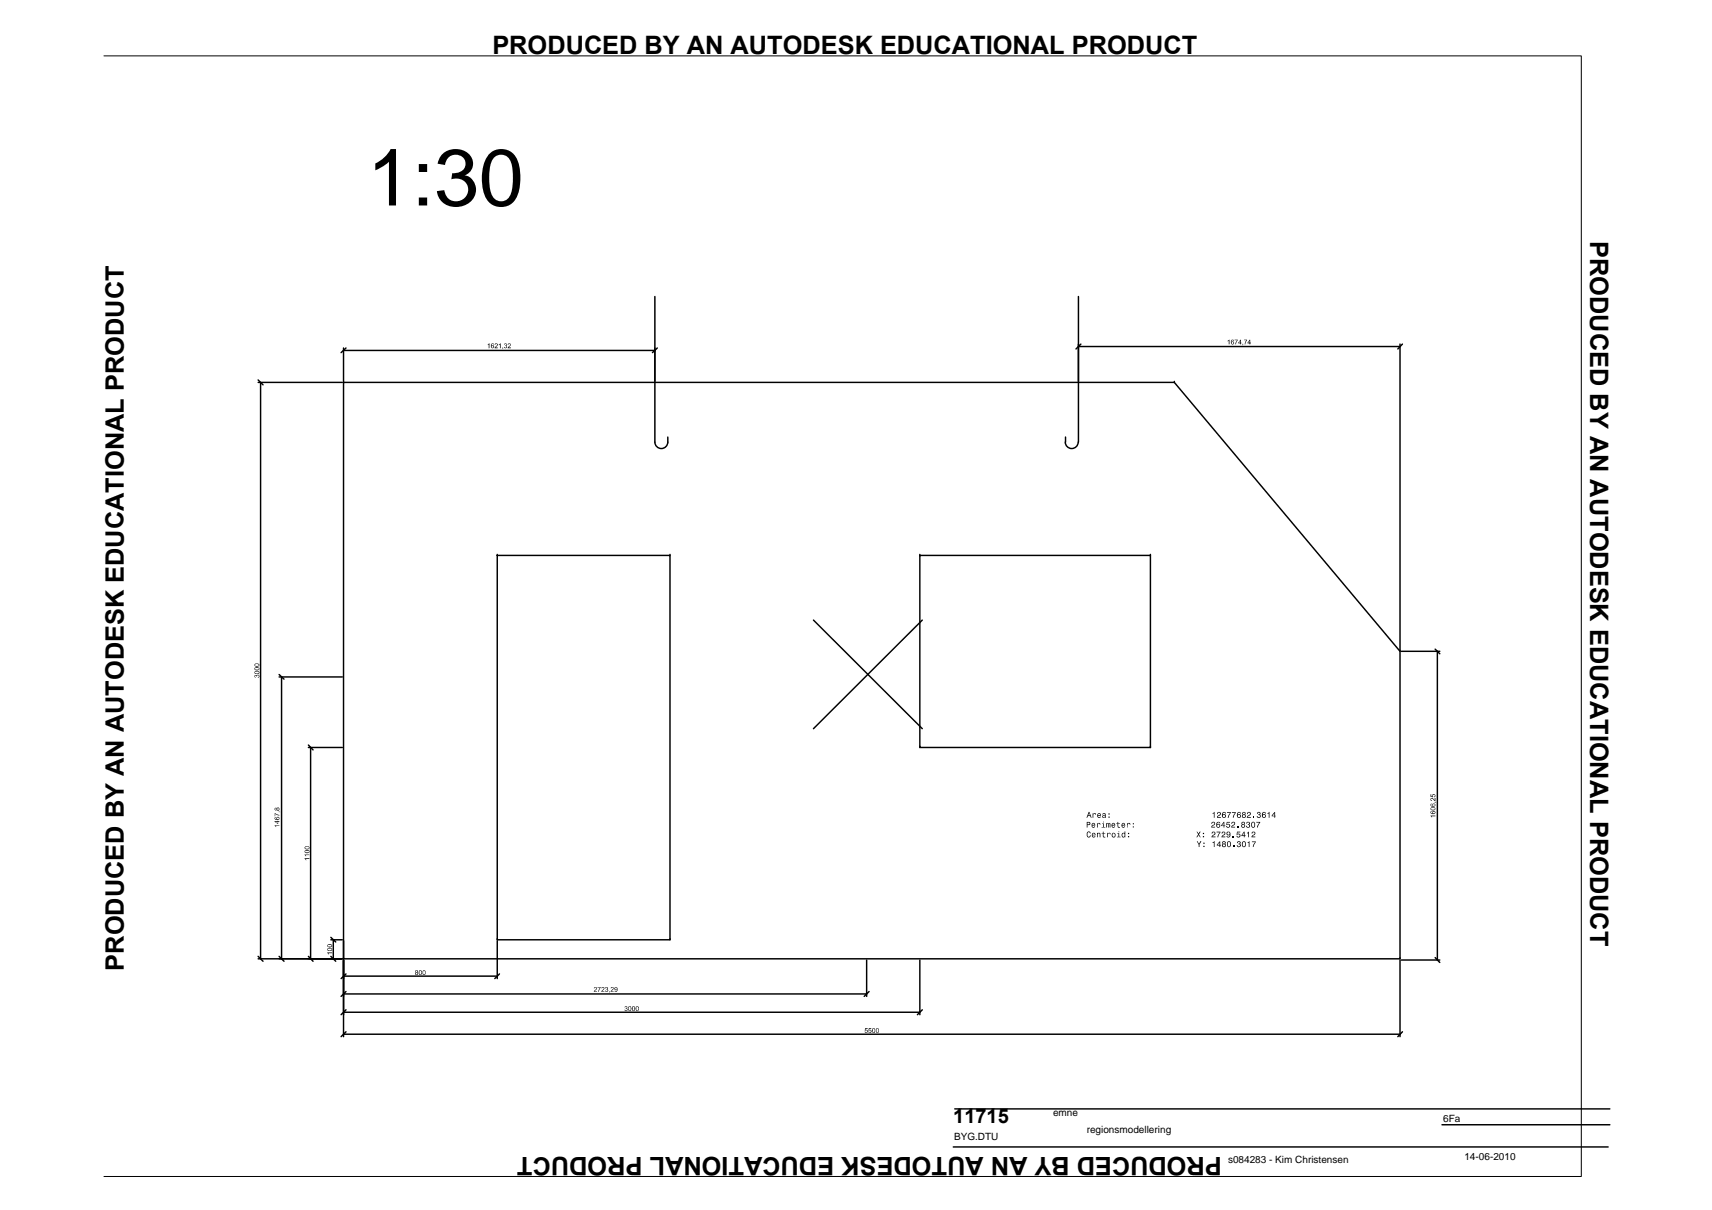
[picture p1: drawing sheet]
<svg xmlns="http://www.w3.org/2000/svg" width="297mm" height="210mm" viewBox="0 0 297 210" stroke-linecap="round" stroke-linejoin="round" font-family="sans-serif">
<!-- layer: Konturer -->
<g fill="none" stroke="#000" stroke-width=".25">
<path d="M113.6 51.4v25.3a1.12 1.12 0 0 0 1.1 1.1 1.12 1.12 0 0 0 1.2-1.1v-.9M187.1 51.4v25.3M59.6 66.3h144.2l39.1 46.7v53.3h-183.3zM59.6 66.3h.1M184.8 76.7a1.12 1.12 0 0 0 1.1 1.1 1.12 1.12 0 0 0 1.2-1.1M184.9 75.8v.9M203.8 66.3h.1M86.3 96.4h29.9v66.6h-29.9zM86.3 96.4h.1M116.2 96.4h.1M159.6 96.4h40v33.3h-40zM159.6 96.4h.1"/>
<path d="M199.6 96.4h.1M141.1 107.6l18.9 18.8M160 107.6l-18.9 18.8M242.9 113h.1M159.6 129.7h.1M199.6 129.7h.1M59.6 166.3h.1M86.3 163h.1M116.2 163h.1M242.9 166.3h.1"/>
</g>
<g fill="none" stroke="#000" stroke-width=".25">
<path d="M187.1 59.7v6.4M242.9 59.7v53.1M44.8 66.3h14.6M45.2 66.3v100M59.6 60.4v5.7M59.6 60.8h54M113.6 60.4v5.7M187.1 60.1h55.8M48.4 117.4h11M48.9 117.4v48.9M243.1 113h6.7M249.4 113v53.5"/>
<path d="M53.5 129.7h5.9M53.9 129.7v36.6M44.8 166.3h14.6M57.4 163h2M57.8 163v3.3M59.6 163.2v16.6M59.6 172.4h90.8M59.6 169.3h26.7M59.6 175.6h100M59.6 179.4h183.3M86.3 163.2v6.6M150.4 166.5v6.3"/>
<path d="M159.6 166.5v9.5M242.9 166.5v13.3M243.1 166.5h6.7"/>
</g>
<!-- layer: 0 -->
<g fill="none" stroke="#000" stroke-width=".25">
<path d="M187.5 59.7l-.8 .8M243.3 59.7l-.8 .8M44.8 65.9l.8 .9M60 60.4l-.8 .8M114 60.4l-.8 .8M48.4 117l.9 .8M249 112.6l.8 .8M53.5 129.2l.8 .9M44.8 165.9l.8 .9M48.4 165.9l.9 .9M53.5 165.9l.8 .9M57.4 165.9l.9 .9"/>
<path d="M57.4 162.6l.9 .8M60 172l-.8 .8M60 169l-.8 .8M60 175.2l-.8 .8M60 179l-.8 .8M86.7 169l-.8 .8M150.8 172l-.9 .8M160 175.2l-.8 .8M243.3 179l-.8 .8M249 166.1l.8 .9"/>
</g>
<g fill="#000">
<path d="M213 59.1l.3-.2v.8h-.1v-.6l-.2 .1zM214.2 58.9h.6l-.3 .8h-.2v-.1l.3-.6zM215.6 59.6h.1l-.1 .3zM215.9 58.9h.5l-.3 .8h-.2l.1-.2 .2-.5zM84.6 59.8l.3-.2v.8h-.1v-.7l-.1 .2zM85.9 59.6a.31 .31 0 0 1 .5 .2 .31 .31 0 0 1-.3 .4l-.2 .1h.5v.1h-.6l.2-.3a.2 .2 0 0 0 .2-.2 .2 .2 0 0 0-.2-.2l-.2 .1zM86.5 59.8l.4-.2v.8h-.2v-.7l-.1 .2zM87.2 60.3h.1l-.1 .3zM87.5 59.7v-.1a.23 .23 0 0 1 .3 0 .23 .23 0 0 1 0 .3l.1 .1a.25 .25 0 0 1-.1 .4 .25 .25 0 0 1-.3-.2 .18 .18 0 0 0 .3 .1 .18 .18 0 0 0 .1-.2 .18 .18 0 0 0-.3-.1l.1-.1a.14 .14 0 0 0 .1-.2 .14 .14 0 0 0-.2-.1 .14 .14 0 0 0-.1 .2zM88.1 59.7v-.1a.29 .29 0 0 1 .5 .1 .29 .29 0 0 1-.3 .5l-.1 .1h.4v.1h-.5l.2-.3a.2 .2 0 0 0 .2-.3 .2 .2 0 0 0-.3-.1v.1zM44.2 117.2l.4-.1a.26 .26 0 0 1 .4 .1 .26 .26 0 0 1-.3 .4v-.1a.18 .18 0 0 0 .2-.3 .18 .18 0 0 0-.2-.1 .18 .18 0 0 0-.1 .3l-.1-.1a.14 .14 0 0 0-.1-.1 .14 .14 0 0 0-.2 .1 .14 .14 0 0 0 .2 .2l-.1 .1-.1-.2zM248.2 137.8h.1v.3l.2 .1a.26 .26 0 0 1 .2-.4 .26 .26 0 0 1 .3 .2 .26 .26 0 0 1-.2 .3v-.1a.21 .21 0 0 0 .1-.3 .21 .21 0 0 0-.3 0 .21 .21 0 0 0 .1 .3h-.5z"/>
<path d="M248.2 138.5l.3-.1 .4 .4v-.4h.1v.6l-.3-.2a.21 .21 0 0 0-.2-.2 .21 .21 0 0 0-.2 .1l.2 .2a.22 .22 0 0 1-.3-.2 .22 .22 0 0 1 0-.2zM248.9 139.1l.3 .1h-.3zM47.7 141.1l.8 .3v.1l-.7-.3-.1 .4zM47.6 143.2l.9 .1h-.7l.2 .2h-.2zM48.3 140.8l.3 .1zM52.8 148.9h.9v.1h-.7l.2 .2h-.2zM52.8 148.3h.9h-.7l.2 .2h-.2zM248.2 141.5h.8v.1h-.6l.1 .1-.1 .1zM56.8 165.2h.8v.2h-.6v.2zM103 171.4l.1-.1a.28 .28 0 0 1 .4 0 .28 .28 0 0 1-.1 .4l-.2 .3h.4h-.6l.2-.2a.27 .27 0 0 0 .2-.2 .27 .27 0 0 0-.1-.3l-.1 .2zM103.7 171.2h.5l-.3 .8h-.1v-.3l.3-.4zM104.4 171.3a.28 .28 0 0 1 .5 .1 .28 .28 0 0 1-.3 .4l-.1 .2h.4h-.6l.3-.3a.18 .18 0 0 0 .2-.3 .17 .17 0 0 0-.3 0l-.1 .1z"/>
<path d="M105 171.4v-.1a.23 .23 0 0 1 .4 0 .23 .23 0 0 1 0 .3 .25 .25 0 0 1 0 .4 .25 .25 0 0 1-.4-.2h.1a.16 .16 0 0 0 .2 .2 .16 .16 0 0 0 .1-.2 .16 .16 0 0 0-.2-.1v-.1a.14 .14 0 0 0 .2-.1 .14 .14 0 0 0-.1-.2 .14 .14 0 0 0-.2 .2zM105.7 172h.1l-.1 .2zM106 171.3a.31 .31 0 0 1 .5 .1 .31 .31 0 0 1-.3 .4l-.1 .2h.4h-.6l.3-.3a.19 .19 0 0 0 .2-.3 .19 .19 0 0 0-.3 0l-.1 .1zM108.4 174.7a.21 .21 0 0 1 .3-.1 .21 .21 0 0 1 .1 .3v.1a.27 .27 0 0 1-.1 .4 .27 .27 0 0 1-.4-.2l.2-.1a.17 .17 0 0 0 .2 .2 .17 .17 0 0 0 .1-.3 .17 .17 0 0 0-.3 0v-.1a.14 .14 0 0 0 .2-.1 .14 .14 0 0 0-.1-.2 .14 .14 0 0 0-.1 .2zM150.1 178.4h.4v.1h-.3v.2a.27 .27 0 0 1 .3 .1 .27 .27 0 0 1-.1 .4 .27 .27 0 0 1-.4-.3h.1a.19 .19 0 0 0 .3 .1 .19 .19 0 0 0 0-.3 .19 .19 0 0 0-.3 .1zM150.7 178.4h.5v.1h-.4v.2a.27 .27 0 0 1 .4 .1 .27 .27 0 0 1-.2 .4 .27 .27 0 0 1-.3-.3h.1a.18 .18 0 0 0 .2 .2 .18 .18 0 0 0 .1-.3 .18 .18 0 0 0-.3 0h-.1z"/>
<path d="M85.2 59.7h.1a.25 .25 0 0 1 .2-.1 .25 .25 0 0 1 .2 .2h-.1a.2 .2 0 0 0-.3-.1 .2 .2 0 0 0 0 .3v-.1a.28 .28 0 0 1 .4 .2 .28 .28 0 0 1-.2 .3 .28 .28 0 0 1-.3-.3zM85.3 60.2a.2 .2 0 0 0 .4 0 .2 .2 0 0 0-.4 0z"/>
<path d="M213.7 59a.19 .19 0 0 1 .2-.1 .19 .19 0 0 1 .1 .2 .18 .18 0 0 0-.3-.1 .18 .18 0 0 0 0 .3 .28 .28 0 0 1 .4 .1 .28 .28 0 0 1-.2 .4 .28 .28 0 0 1-.3-.2zM213.7 59.5a.2 .2 0 0 0 .4 0 .2 .2 0 0 0-.4 0z"/>
<path d="M215.2 58.9l.2 .5-.1 .3h-.1v-.1h-.4zM215.2 59.1l-.3 .3h.3z"/>
<path d="M216.8 58.9l.1 .5h.1l-.1 .3h-.1v-.1h-.3zM216.8 59.1l-.3 .3h.3z"/>
<path d="M44.2 116.5l.1-.1h.4a.29 .29 0 0 1 .2 .4 .29 .29 0 0 1-.4 .1h-.1a.27 .27 0 0 1-.2-.1 .27 .27 0 0 1 0-.3zM44.3 116.5a.27 .27 0 0 0 .1 .4 .27 .27 0 0 0 .3-.1 .21 .21 0 0 0 .1-.3 .21 .21 0 0 0-.3 0z"/>
<path d="M44.2 115.8l.4-.1a.32 .32 0 0 1 .4 .4 .32 .32 0 0 1-.5 .2 .3 .3 0 0 1-.3-.1 .3 .3 0 0 1 0-.4zM44.3 115.9a.24 .24 0 0 0 .1 .3 .24 .24 0 0 0 .3 0 .19 .19 0 0 0 .2-.3 .19 .19 0 0 0-.3 0z"/>
<path d="M44.2 115.2l.4-.1a.28 .28 0 0 1 .4 .2 .28 .28 0 0 1-.3 .3h-.3a.27 .27 0 0 1-.2-.1 .27 .27 0 0 1 0-.3zM44.3 115.2a.27 .27 0 0 0 .1 .3 .27 .27 0 0 0 .3 0 .16 .16 0 0 0 .2-.1 .16 .16 0 0 0-.2-.2z"/>
<path d="M248.2 139.4h.2a.24 .24 0 0 0-.1 .3 .24 .24 0 0 0 .3 .1 .25 .25 0 0 1 0-.3 .25 .25 0 0 1 .4 0 .25 .25 0 0 1-.1 .4h-.3a.3 .3 0 0 1-.4-.1 .3 .3 0 0 1 0-.4zM248.6 139.7a.17 .17 0 0 0 .3 0 .17 .17 0 0 0-.3 0z"/>
<path d="M47.7 141.8l.1-.1a.24 .24 0 0 0 0 .3 .24 .24 0 0 0 .2 .2 .26 .26 0 0 1 .1-.4 .26 .26 0 0 1 .4 .1 .26 .26 0 0 1-.3 .3h-.2a.3 .3 0 0 1-.3-.1 .3 .3 0 0 1 0-.3zM48 141.9a.2 .2 0 0 0 .4 0 .2 .2 0 0 0-.4 0z"/>
<path d="M47.7 140.2l.3-.1v.2a.24 .24 0 0 1 .4-.2 .24 .24 0 0 1 0 .4 .24 .24 0 0 1-.4 0 .23 .23 0 0 1-.3 0 .23 .23 0 0 1 0-.3zM47.7 140.4a.15 .15 0 0 0 .3 0 .15 .15 0 0 0-.3 0zM48.1 140.3a.16 .16 0 0 0 .3 0 .16 .16 0 0 0-.3 0z"/>
<path d="M47.6 142.5l.7-.1 .2 .1v.1h-.2l-.1 .3zM47.8 142.6l.4 .2v-.2z"/>
<path d="M52.9 147.6l.2-.2 .6 .2-.1 .4h-.3a.31 .31 0 0 1-.4-.1 .31 .31 0 0 1 0-.3zM53 147.6a.23 .23 0 0 0 0 .3 .23 .23 0 0 0 .3 0 .19 .19 0 0 0 .3-.1 .19 .19 0 0 0 0-.2 .19 .19 0 0 0-.3 0z"/>
<path d="M52.9 146.9l.4-.1a.31 .31 0 0 1 .4 .3 .31 .31 0 0 1-.4 .3l-.2-.1a.24 .24 0 0 1-.2-.1 .24 .24 0 0 1 0-.3zM53 146.9a.23 .23 0 0 0 0 .4 .23 .23 0 0 0 .3-.1 .2 .2 0 0 0 .3-.1 .2 .2 0 0 0-.3-.2z"/>
<path d="M248.2 140.8l.2-.1v.1a.21 .21 0 0 0-.1 .3 .21 .21 0 0 0 .3 0 .28 .28 0 0 1 .1-.4 .28 .28 0 0 1 .4 .2 .28 .28 0 0 1-.3 .3h-.5zM248.6 140.9a.2 .2 0 0 0 .4 0 .2 .2 0 0 0-.4 0z"/>
<path d="M248.2 140.1l.4-.1a.31 .31 0 0 1 .4 .3 .31 .31 0 0 1-.4 .3 .31 .31 0 0 1-.3-.1 .31 .31 0 0 1-.1-.4zM248.4 140.2a.23 .23 0 0 0 0 .3 .23 .23 0 0 0 .3 0 .18 .18 0 0 0 .3-.2 .17 .17 0 0 0-.2-.1z"/>
<path d="M56.8 164.5l.4-.1a.32 .32 0 0 1 .4 .4 .32 .32 0 0 1-.5 .2 .28 .28 0 0 1-.3-.1 .28 .28 0 0 1 0-.4zM56.9 164.6a.35 .35 0 0 0 .2 .3 .35 .35 0 0 0 .4-.1 .4 .4 0 0 0-.6-.2z"/>
<path d="M56.8 163.9l.4-.1a.32 .32 0 0 1 .4 .3 .32 .32 0 0 1-.5 .2 .29 .29 0 0 1-.3-.1 .29 .29 0 0 1 0-.3zM56.9 163.9a.24 .24 0 0 0 .1 .3 .24 .24 0 0 0 .3 0 .19 .19 0 0 0 .2-.2 .19 .19 0 0 0-.3-.1z"/>
<path d="M72.1 168.4a.22 .22 0 0 1 .4 0 .22 .22 0 0 1-.1 .3 .25 .25 0 0 1 .1 .4 .25 .25 0 0 1-.4 0 .25 .25 0 0 1 .1-.4zM72.1 168.5a.15 .15 0 0 0 .3 0 .15 .15 0 0 0-.3 0zM72.1 168.9a.18 .18 0 0 0 .3 0 .18 .18 0 0 0-.3 0z"/>
<path d="M72.7 168.4l.1-.1a.32 .32 0 0 1 .3 .1 .32 .32 0 0 1 .1 .3 .3 .3 0 0 1-.3 .4 .3 .3 0 0 1-.3-.4zM72.8 168.4v.4a.18 .18 0 0 0 .1 .3 .18 .18 0 0 0 .2-.3 .25 .25 0 0 0 0-.3 .25 .25 0 0 0-.3-.1z"/>
<path d="M73.4 168.4a.33 .33 0 0 1 .4 0 .33 .33 0 0 1 0 .5 .29 .29 0 0 1-.4 .2 .29 .29 0 0 1-.1-.4zM73.5 168.4l-.1 .2a.3 .3 0 0 0 0 .3 .3 .3 0 0 0 .3 .1v-.1a.35 .35 0 0 0-.2-.5z"/>
<path d="M106.7 171.3a.41 .41 0 0 1 .5 .2 .41 .41 0 0 1-.2 .5h-.3l-.1-.1 .3 .1 .2-.3a.27 .27 0 0 1-.5 0 .27 .27 0 0 1 .1-.4zM106.7 171.5a.18 .18 0 0 0 .3 0 .18 .18 0 0 0-.3 0z"/>
<path d="M109.1 174.6a.35 .35 0 0 1 .4 .1 .35 .35 0 0 1 0 .5 .31 .31 0 0 1-.4 .1 .31 .31 0 0 1-.1-.5zM109.1 174.7v.2a.2 .2 0 0 0 0 .3 .2 .2 0 0 0 .3-.1 .29 .29 0 0 0 0-.3 .29 .29 0 0 0-.3-.1z"/>
<path d="M109.7 174.7a.38 .38 0 0 1 .5 .1 .38 .38 0 0 1-.1 .5 .37 .37 0 0 1-.4-.1 .37 .37 0 0 1 0-.5zM109.9 174.6l-.1 .2a.26 .26 0 0 0-.1 .3 .26 .26 0 0 0 .4 .1v-.1a.3 .3 0 0 0-.2-.5z"/>
<path d="M110.3 174.7h.1a.35 .35 0 0 1 .4 0 .35 .35 0 0 1 0 .5 .33 .33 0 0 1-.5 0 .33 .33 0 0 1 0-.4zM110.5 174.6l-.1 .2a.29 .29 0 0 0 0 .3 .29 .29 0 0 0 .3 .2v-.1a.35 .35 0 0 0-.2-.6z"/>
<path d="M151.3 178.5a.38 .38 0 0 1 .6 .1 .38 .38 0 0 1-.1 .5 .33 .33 0 0 1-.4 0 .33 .33 0 0 1-.1-.4zM151.5 178.4l-.1 .2a.23 .23 0 0 0 0 .4 .23 .23 0 0 0 .3 0v-.5z"/>
<path d="M152 178.4a.35 .35 0 0 1 .5 .1 .35 .35 0 0 1 0 .4 .29 .29 0 0 1-.4 .3 .29 .29 0 0 1-.1-.5zM152.1 178.4v.2a.24 .24 0 0 0 0 .4 .24 .24 0 0 0 .3 0v-.1a.3 .3 0 0 0 0-.3 .3 .3 0 0 0-.3-.2z"/>
</g>
<!-- layer: Tekst -->
<g fill="#000">
<path d="M188.7 144.3h.4l.1 .1v.2h-.1a.26 .26 0 0 0-.4-.2 .26 .26 0 0 0 0 .4 .23 .23 0 0 0 .1 .4 .23 .23 0 0 0 .3-.3h.2l-.2 .3a.5 .5 0 0 1-.5-.2 .5 .5 0 0 1 0-.6zM189.6 141.1h.1v.1a.24 .24 0 0 1 .3-.1 .24 .24 0 0 1 .2 .2h-.2a.18 .18 0 0 0-.2-.1 .18 .18 0 0 0-.1 .2v.5h-.1zM190.3 142.8l.1 .1a.26 .26 0 0 1 .3-.2 .26 .26 0 0 1 .2 .3h-.1a.18 .18 0 0 0-.2-.1 .18 .18 0 0 0-.1 .2v.5h-.2zM190.3 144.5h.2v.1a.25 .25 0 0 1 .3-.1 .25 .25 0 0 1 .1 .3v.4h-.1v-.4a.18 .18 0 0 0-.2-.2 .18 .18 0 0 0-.1 .2v.4h-.2zM191.3 144.3h.2v.2h.3l-.3 .1v.6h.3a.23 .23 0 0 1-.3 .1 .23 .23 0 0 1-.2-.3v-.4h-.2l.2-.1zM191.9 142.8l.2 .1 .1-.2 .1 .2a.19 .19 0 0 1 .3-.1 .19 .19 0 0 1 .1 .2v.6h-.2v-.7h-.1v.7h-.2v-.7h-.1v.7h-.2zM192.1 144.5h.1v.1a.25 .25 0 0 1 .3-.1 .25 .25 0 0 1 .2 .2h-.1a.18 .18 0 0 0-.2-.1 .18 .18 0 0 0-.2 .2v.4h-.1zM193.9 142.6h.1v.2h.3l-.3 .1 .1 .5 .2 .1a.23 .23 0 0 1-.3 .1 .23 .23 0 0 1-.1-.3v-.4h-.2l.2-.1zM195.5 142.8l.1 .1a.26 .26 0 0 1 .3-.1 .26 .26 0 0 1 .2 .2h-.1a.18 .18 0 0 0-.2-.1 .18 .18 0 0 0-.1 .2l-.2 .5zM207.6 144.3h.1l.2 .3 .3-.3h.1l-.3 .4 .3 .5h-.1l-.3-.3-.2 .3h-.1l.3-.5zM207.6 145.9h.2l.2 .5 .3-.5h.1l-.3 .6v.4h-.1v-.3zM210.2 142.7l.2-.1a.34 .34 0 0 1 .4 .2 .34 .34 0 0 1-.3 .4l-.2 .2h.5v.2h-.7l.3-.5a.25 .25 0 0 0 .3-.1 .25 .25 0 0 0-.1-.3l-.4 .2z"/>
<path d="M210.3 144.3h.1a.34 .34 0 0 1 .5 .2 .34 .34 0 0 1-.3 .4l-.2 .2h.5v.1h-.7l.2-.3a.34 .34 0 0 0 .3-.5h-.2l-.3 .2zM210.4 141.1l.3-.3v1.1h-.1v-.8zM210.4 146.1l.3-.2v1h-.1v-.7zM211.2 140.9l.2-.1a.34 .34 0 0 1 .4 .3 .34 .34 0 0 1-.3 .4l-.2 .2h.5v.2h-.6v-.3l.3-.2a.2 .2 0 0 0 .2-.2 .2 .2 0 0 0-.2-.2 .2 .2 0 0 0-.2 .2h-.1zM211.1 144.3h.7l-.4 .9h-.2v-.2l.4-.6h-.5zM212 144.4l.1-.1a.34 .34 0 0 1 .5 .2 .34 .34 0 0 1-.3 .4l-.2 .2h.5v.1h-.7l.2-.3a.34 .34 0 0 0 .3-.5h-.1l-.3 .2zM212.9 142.6h.5v.1h-.5v.3a.35 .35 0 0 1 .5 .1 .35 .35 0 0 1-.2 .5 .35 .35 0 0 1-.5-.3h.2a.21 .21 0 0 0 .3 .1 .21 .21 0 0 0 0-.4 .21 .21 0 0 0-.3 .1h-.1zM212.9 140.9h.7l-.4 1h-.2v-.2l.4-.7h-.5zM213.7 142.7l.1-.1a.34 .34 0 0 1 .5 .2 .34 .34 0 0 1-.3 .4l-.3 .2h.6v.2h-.7l.1-.4a.38 .38 0 0 0 .4-.5h-.3v.2h-.1zM213.7 140.9h.7l-.4 1h-.1v-.3l.4-.6h-.6zM213.9 145h.2v.2h-.2zM214 146.7h.2v.2h-.2z"/>
<path d="M214.6 144.3h.6v.1h-.5v.3a.34 .34 0 0 1 .5 .1 .34 .34 0 0 1-.2 .5 .34 .34 0 0 1-.5-.3h.2a.23 .23 0 0 0 .3 .1 .23 .23 0 0 0 0-.4 .23 .23 0 0 0-.3 .1h-.2zM214.6 146.1a.31 .31 0 0 1 .5-.2 .31 .31 0 0 1 0 .5 .33 .33 0 0 1-.1 .6 .33 .33 0 0 1-.4-.4l.1 .1a.2 .2 0 0 0 .2 .2 .2 .2 0 0 0 .2-.3 .2 .2 0 0 0-.2-.1v-.2a.17 .17 0 0 0 .2-.1 .17 .17 0 0 0-.2-.2 .17 .17 0 0 0-.1 .2l-.2 .1zM214.7 143.3h.2v.3h-.2zM216.2 142.7l.4-.1a.26 .26 0 0 1 .2 .1 .26 .26 0 0 1-.1 .3 .33 .33 0 0 1-.1 .6 .33 .33 0 0 1-.4-.3h.1a.2 .2 0 0 0 .2 .2 .2 .2 0 0 0 .2-.2 .2 .2 0 0 0-.2-.2 .21 .21 0 0 0 .2-.2 .21 .21 0 0 0-.2-.2l-.1 .2h-.2zM216.4 141l.1-.1a.34 .34 0 0 1 .5 .2 .34 .34 0 0 1-.3 .4l-.2 .2h.5v.2h-.7l.1-.3 .3-.2a.19 .19 0 0 0 .2-.3 .19 .19 0 0 0-.3-.1 .19 .19 0 0 0-.1 .2h-.1zM216.4 144.4l.3-.1v.9h-.1v-.6h-.2zM216.5 146.1l.3-.2v1h-.1v-.7zM217.2 144.4l.1-.1a.34 .34 0 0 1 .5 .2 .34 .34 0 0 1-.3 .4l-.2 .2h.5v.1h-.7l.3-.4a.26 .26 0 0 0 .2-.1 .26 .26 0 0 0 0-.3h-.1l-.3 .2zM217.2 146h.7l-.4 .9h-.2l.1-.2 .4-.6h-.6zM217.5 141.6h.1v.3h-.1zM218.1 141a.31 .31 0 0 1 .5-.1 .31 .31 0 0 1 0 .5h.1a.33 .33 0 0 1-.2 .5 .33 .33 0 0 1-.4-.3h.1a.21 .21 0 0 0 .2 .2 .21 .21 0 0 0 .2-.3 .21 .21 0 0 0-.3-.1v-.1a.18 .18 0 0 0 .3-.2 .17 .17 0 0 0-.2-.2 .18 .18 0 0 0-.2 .3h-.1zM218 142.6h.7l-.5 1h-.1l.1-.4 .3-.5h-.5z"/>
<path d="M219.9 141.1l.4-.3v1.1h-.2v-.8z"/>
<path d="M189 141l-.2 .4h.3zM188.9 140.8h.1l.4 1.1h-.1l-.2-.3h-.3l-.2 .3h-.1z"/>
<path d="M188.7 142.7v.3h.3v-.3zM188.6 142.6h.3a.28 .28 0 0 1 .3 .3 .28 .28 0 0 1-.4 .2h-.1v.5h-.1z"/>
<path d="M189.6 142.9l-.1 .2h.4l-.1-.2zM189.4 142.9h.1a.33 .33 0 0 1 .4-.1 .33 .33 0 0 1 .1 .4h-.5a.18 .18 0 0 0 .1 .3 .18 .18 0 0 0 .3-.2h.1a.34 .34 0 0 1-.5 .2 .34 .34 0 0 1-.1-.5z"/>
<path d="M189.7 144.6l-.1 .2h.3l-.1-.2zM189.5 144.6a.33 .33 0 0 1 .4-.1 .33 .33 0 0 1 .2 .4h-.5a.2 .2 0 0 0 .1 .3 .2 .2 0 0 0 .2-.2h.2l-.1 .1a.38 .38 0 0 1-.5 .1 .38 .38 0 0 1 0-.6z"/>
<path d="M190.6 141.2l-.1 .2h.4l-.1-.2zM190.4 141.2a.33 .33 0 0 1 .5-.1 .33 .33 0 0 1 .1 .4h-.5a.2 .2 0 0 0 .1 .3 .2 .2 0 0 0 .3-.2h.1a.37 .37 0 0 1-.5 .2 .37 .37 0 0 1-.1-.6z"/>
<path d="M191.4 142.5h.1v.2h-.1zM191.2 142.8h.3v.7l.3 .1h-.7l.3-.1v-.6z"/>
<path d="M191.4 141.6a.16 .16 0 0 0 .3 0 .16 .16 0 0 0-.3 0zM191.3 141.1h.1a.29 .29 0 0 1 .5 .2v.6l-.2-.1a.25 .25 0 0 1-.4 0 .25 .25 0 0 1 0-.3 .25 .25 0 0 1 .3-.1 .14 .14 0 0 0 .1-.2 .14 .14 0 0 0-.2-.1 .14 .14 0 0 0-.1 .2h-.1z"/>
<path d="M192.3 141.1h.2v.2h-.2zM192.3 141.6h.2v.3h-.2z"/>
<path d="M193.1 142.9l-.1 .2h.3v-.2zM192.9 142.9h.1a.33 .33 0 0 1 .4-.1 .33 .33 0 0 1 .1 .4h-.5a.18 .18 0 0 0 .1 .3 .18 .18 0 0 0 .2-.2h.2a.34 .34 0 0 1-.5 .2 .34 .34 0 0 1-.1-.5z"/>
<path d="M193.1 144.6l-.1 .2a.21 .21 0 0 0 .1 .3 .21 .21 0 0 0 .3-.2 .25 .25 0 0 0 0-.2 .25 .25 0 0 0-.3-.1zM192.9 144.9a.38 .38 0 0 1 .7 0 .38 .38 0 0 1-.7 0z"/>
<path d="M194.1 144.2h.1v.2h-.1zM193.8 144.5h.4v.7h.2h-.6h.3v-.6z"/>
<path d="M194.8 142.9l-.1 .2h.4l-.1-.2zM194.6 142.9h.1a.33 .33 0 0 1 .4-.1 .33 .33 0 0 1 .1 .4h-.5l.1 .3 .4-.2a.35 .35 0 0 1-.5 .2 .35 .35 0 0 1-.1-.5z"/>
<path d="M194.9 144.6l-.1 .1a.23 .23 0 0 0-.1 .4 .23 .23 0 0 0 .4-.2v-.3zM194.6 144.6l.3-.2 .2 .2v-.4h.1v1h-.1a.33 .33 0 0 1-.5 0 .33 .33 0 0 1 0-.5z"/>
<path d="M195.7 144.5h.2v.2h-.2zM195.7 145h.2v.2h-.2z"/>
<path d="M196.6 142.8h.1v.2h-.1zM196.6 143.3h.1v.3h-.1z"/>
<path d="M208.7 144.5h.2v.2h-.2zM208.7 145h.2v.2h-.2z"/>
<path d="M208.8 146.2h.2v.2h-.2zM208.8 146.7h.2v.2h-.2z"/>
<path d="M211.6 146.1l-.4 .5h.4zM211.6 146h.1v.6h.1l-.1 .3h-.1v-.2h-.5z"/>
<path d="M211.2 143.3a.21 .21 0 0 0 .4 0 .21 .21 0 0 0-.4 0zM211.1 142.7l.2-.1a.28 .28 0 0 1 .3 0 .28 .28 0 0 1 .1 .2h-.1a.24 .24 0 0 0-.3-.1 .24 .24 0 0 0-.1 .3l.1-.1 .2 .1a.35 .35 0 0 1 .1 .5 .35 .35 0 0 1-.5 0 .35 .35 0 0 1-.1-.5z"/>
<path d="M212.3 142.7l-.3 .5h.3zM212.3 142.6h.1v.6h.2l-.2 .1v.3h-.1v-.3h-.4z"/>
<path d="M212.2 146.2a.18 .18 0 0 0 .3 0 .18 .18 0 0 0-.3 0zM212.2 146.7a.18 .18 0 0 0 .3 0 .18 .18 0 0 0-.3 0zM212 146.1h.1a.31 .31 0 0 1 .4-.1 .31 .31 0 0 1 .1 .4v.1a.33 .33 0 0 1 0 .4 .33 .33 0 0 1-.5-.1 .33 .33 0 0 1 .1-.4z"/>
<path d="M212.1 141.5a.25 .25 0 0 0 .5 0 .25 .25 0 0 0-.5 0zM212.1 140.9h.1a.32 .32 0 0 1 .5 .2h-.1a.21 .21 0 0 0-.3-.1 .21 .21 0 0 0-.1 .3l.3-.1a.36 .36 0 0 1 .2 .5 .36 .36 0 0 1-.5 .2 .36 .36 0 0 1-.2-.5z"/>
<path d="M212.9 144.6a.25 .25 0 0 0 .5 0 .25 .25 0 0 0-.5 0zM212.9 144.4l.1-.1a.51 .51 0 0 1 .5 .3 .51 .51 0 0 1-.2 .6 .28 .28 0 0 1-.3 .1 .28 .28 0 0 1-.2-.3h.1a.22 .22 0 0 0 .4 .2 .22 .22 0 0 0 0-.4 .33 .33 0 0 1-.4 0 .33 .33 0 0 1 0-.4z"/>
<path d="M213.1 146.1l-.1 .4a.21 .21 0 0 0 .1 .3 .21 .21 0 0 0 .3-.2v-.1a.26 .26 0 0 0 0-.3 .26 .26 0 0 0-.3-.1zM213 146a.48 .48 0 0 1 .6 .2 .48 .48 0 0 1-.1 .6l-.1 .1a.44 .44 0 0 1-.5-.1 .44 .44 0 0 1 0-.5z"/>
<path d="M214.7 141.6a.25 .25 0 0 0 .5 0 .25 .25 0 0 0-.5 0zM214.7 141a.31 .31 0 0 1 .4-.2 .31 .31 0 0 1 .2 .3h-.1a.24 .24 0 0 0-.3-.1 .24 .24 0 0 0-.1 .4v-.1a.35 .35 0 0 1 .5 .2 .35 .35 0 0 1-.3 .4 .35 .35 0 0 1-.4-.4z"/>
<path d="M215.5 142.8a.2 .2 0 0 0 .4 0 .2 .2 0 0 0-.4 0zM215.5 143.3a.22 .22 0 0 0 .4 0 .22 .22 0 0 0-.4 0zM215.4 142.7a.28 .28 0 0 1 .5-.1 .28 .28 0 0 1 0 .4 .3 .3 0 0 1 0 .5 .3 .3 0 0 1-.4 0 .3 .3 0 0 1 0-.5z"/>
<path d="M215.8 144.4l-.3 .5h.3zM215.8 144.3h.1v.6h.2v.1h-.2v.2h-.1v-.2h-.4z"/>
<path d="M215.6 146.1v.4a.23 .23 0 0 0 .1 .3 .23 .23 0 0 0 .3-.2 .39 .39 0 0 0-.3-.5zM215.5 146.1l.1-.1a.49 .49 0 0 1 .6 .2 .49 .49 0 0 1-.1 .6 .37 .37 0 0 1-.5 .1 .37 .37 0 0 1-.1-.5z"/>
<path d="M215.6 141.1a.2 .2 0 0 0 .4 0 .2 .2 0 0 0-.4 0zM215.6 141.6a.22 .22 0 0 0 .4 0 .22 .22 0 0 0-.4 0zM215.5 141l.2-.2a.27 .27 0 0 1 .4 .2 .27 .27 0 0 1-.1 .3l.1 .1a.31 .31 0 0 1-.1 .4 .31 .31 0 0 1-.4-.1 .31 .31 0 0 1 0-.4z"/>
<path d="M217.3 142.7l-.1 .4a.23 .23 0 0 0 .1 .3 .23 .23 0 0 0 .3-.2v-.2a.25 .25 0 0 0 0-.2 .25 .25 0 0 0-.3-.1zM217.2 142.7l.4-.1 .2 .2v.4a.36 .36 0 0 1-.5 .4 .36 .36 0 0 1-.2-.5z"/>
<path d="M219.1 141.5a.21 .21 0 0 0 .4 0 .21 .21 0 0 0-.4 0zM219 141l.1-.1a.37 .37 0 0 1 .5 .2h-.1a.2 .2 0 0 0-.2-.1 .2 .2 0 0 0-.2 .2v.2l.1-.1a.33 .33 0 0 1 .4 .2 .33 .33 0 0 1-.4 .4 .33 .33 0 0 1-.3-.4z"/>
<path d="M221.1 141.1l-.3 .4h.3zM221.1 140.9h.1v.6h.2l-.2 .1v.3h-.1v-.3h-.5z"/>
</g>
<path d="M18 9.7h256.4v194.4h-256.4" fill="none" stroke="#000" stroke-width=".17"/>
<!-- layer: Tekst -->
<path d="M165.4 199h113.6M165.7 192.4h113.6M250.2 195.1h29.1" fill="none" stroke="#000" stroke-width=".25"/>
<text font-size="13.9" x="63.7" y="35.6">1:30</text>
<g font-size="4.4">
<text x="85.4" y="9.4">PRODUCED BY AN AUTODESK EDUCATIONAL PRODUCT</text>
<text x="275.9" y="41.8" transform="rotate(90 275.9 41.8)">PRODUCED BY AN AUTODESK EDUCATIONAL PRODUCT</text>
<text x="21.5" y="168.4" transform="rotate(-90 21.5 168.4)">PRODUCED BY AN AUTODESK EDUCATIONAL PRODUCT</text>
<text x="212" y="200.8" transform="rotate(180 212 200.8)">PRODUCED BY AN AUTODESK EDUCATIONAL PRODUCT</text>
</g>
<text font-size="3.5" x="165.4" y="194.9">11715</text>
<g font-size="1.7">
<text x="165.5" y="197.8">BYG.DTU</text>
<text x="182.7" y="193.6">emne</text>
<text x="188.6" y="196.5">regionsmodellering</text>
<text x="250.4" y="194.6">6Fa</text>
<text x="213.1" y="201.8">s084283 - Kim Christensen</text>
<text x="254.1" y="201.2">14-06-2010</text>
</g>
</svg>
